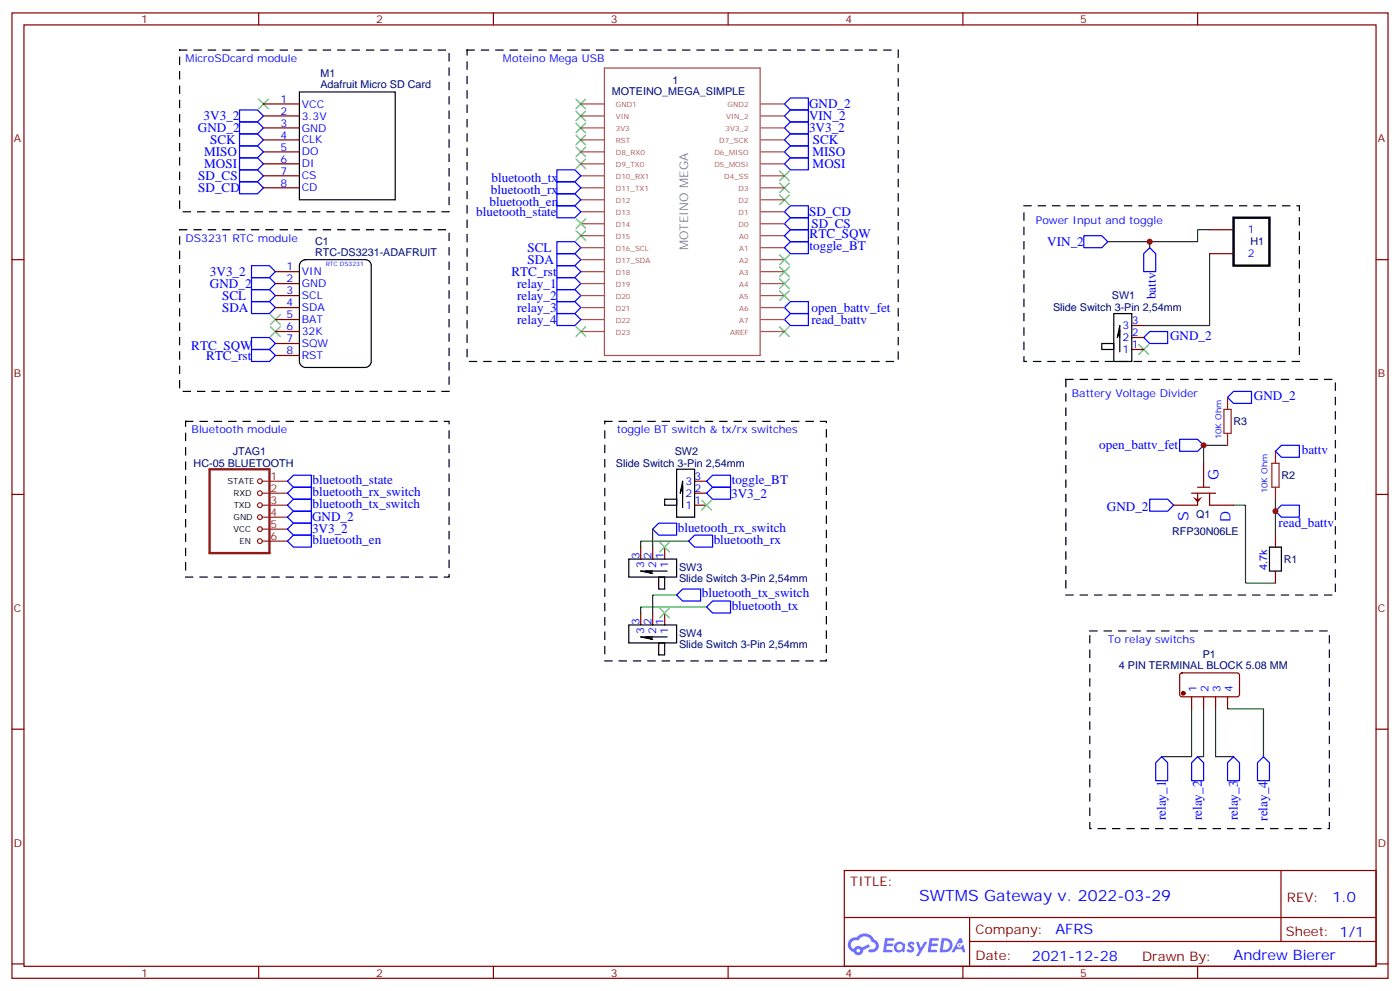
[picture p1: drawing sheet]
<svg xmlns="http://www.w3.org/2000/svg" width="412mm" height="292mm" viewBox="0 0 412 292" stroke-linecap="round" stroke-linejoin="round" font-family="sans-serif">
<g fill="none" stroke="#870000" stroke-width=".35">
<path d="M3.5 3.8h405.4v284.3h-405.4zM7.1 7.3h398.2v277.3h-398.2zM76.2 3.8v3.5M145.3 3.8v3.5M214.5 3.8v3.5M283.6 3.8v3.5M352.8 3.8v3.5M3.5 76.5h3.6M405.3 76.5h3.6M3.5 145.6h3.6M405.3 145.6h3.6M3.5 214.8h3.6"/>
<path d="M405.3 214.8h3.6M248.7 256.4h156.6v28.2h-156.6zM377.3 256.4v20.9M248.7 270.2h156.5M285.6 277.3h119.6M285.6 270.2v14.2M3.5 283.9h3.6M76.2 284.6v3.5M145.3 284.6v3.5M214.5 284.6v3.5M283.6 284.6v3.5M352.8 284.6v3.5"/>
<path d="M405.3 283.9h3.6"/>
</g>
<g fill="#5487ff">
<path d="M267.7 277.6a1.22 1.22 0 0 1 1.7 .2l-.4 .6a.47 .47 0 0 0-.3-.4 .47 .47 0 0 0-.5 .2l.1 .2a1.14 1.14 0 0 1 .8 1.8 1.14 1.14 0 0 1-1.9 0l-.2-.2 .5-.6 .7 .5a.29 .29 0 0 0 .3-.3 .29 .29 0 0 0-.2-.3 1.04 1.04 0 0 1-.6-1.7z"/>
<path d="M260.7 276.3h2.4l.3 .2-.2 .5-1.8 .1-.1 .8h1.5l.3 .4-.3 .4h-1.6l-.2 1.1h1.7l.2 .3-.2 .3-2.6 .1z"/>
<path d="M273.8 276.3h2.4l.3 .2-.1 .5-1.8 .1-.2 .8h1.6l.3 .4-.4 .4h-1.6l-.1 1.1h1.7l.2 .3-.2 .3-2.6 .1z"/>
<path d="M282.6 276.3h.7l.3 1.3-.6 .3a.69 .69 0 0 0-1 .3 .69 .69 0 0 0 .4 .9 .69 .69 0 0 0 .9-.6l.5-.2 .6 2.2h-.8l-.2-.9h-1.8l-.5 .9h-.8z"/>
<path d="M269.8 277.4h.8l.6 1.8 1.1-1.8h.9l-2.6 4.2h-.8l.9-1.5z"/>
<path d="M277.4 276.3l-.6 4.2h1.3a2.11 2.11 0 0 0 2.5-2.1 2.11 2.11 0 0 0-2.5-2.1zM278.1 277.1a1.39 1.39 0 0 1 1.7 1.4 1.39 1.39 0 0 1-1.8 1.3h-.3z"/>
<path d="M263.7 277.9a1.54 1.54 0 0 0-.1 2.2 1.54 1.54 0 0 0 2.2 .1l.6 .3 .3-2.3-.2-.3h-.4a1.49 1.49 0 0 0-2.4 0zM264 278.9a.94 .94 0 0 1 1.8 0 .94 .94 0 0 1-1.8 0z"/>
<path d="M250.4 276.7a2.18 2.18 0 0 0 1.1 3.7 1.44 1.44 0 0 0 1.6 .9 1.44 1.44 0 0 0 1.2-1.4l2-1.1-.5-.7-1.9 1a1.47 1.47 0 0 0-2.4 .4 1.39 1.39 0 0 1-.7-1.9 1.39 1.39 0 0 1 2-.5 2.12 2.12 0 0 1 2.2-1.3 2.12 2.12 0 0 1 1.9 1.7 1.14 1.14 0 0 1 1.1 1.4 1.14 1.14 0 0 1-1.7 .7 .43 .43 0 0 0-.5 .4 .43 .43 0 0 0 .4 .5 1.98 1.98 0 0 0 2.5-1.2 1.98 1.98 0 0 0-1.2-2.6 3.1 3.1 0 0 0-5.3-.6l-.9 .1zM252.3 280a.55 .55 0 0 1 1.1 0 .55 .55 0 0 1-1.1 0z"/>
<circle cx="282.6" cy="278.4" r=".26"/>
</g>
<path d="M137.6 14.7h127v91.8h-127zM301.6 60.6h81.2v45.9h-81.2zM314 111.8h79.3v63.5h-79.3z" fill="none" stroke="#000" stroke-width=".35" stroke-dasharray="2.1 2.1"/>
<g fill="none" stroke="#3c3" stroke-width=".35">
<path d="M169.7 36.3l2.8 2.8M169.7 32.7l2.8 2.9M169.7 29.2l2.8 2.8M169.7 39.8l2.8 2.8M172.5 36.3l-2.8 2.8M172.5 32.7l-2.8 2.9M172.5 29.2l-2.8 2.8M172.5 39.8l-2.8 2.8M169.7 43.3l2.8 2.8M169.7 46.8l2.8 2.9M172.5 43.3l-2.8 2.8M172.5 46.8l-2.8 2.9"/>
<path d="M229.7 50.4l2.8 2.8M229.7 53.9l2.8 2.8M229.7 57.4l2.8 2.9M232.5 50.4l-2.8 2.8M232.5 53.9l-2.8 2.8M232.5 57.4l-2.8 2.9M169.7 68l2.8 2.8M172.5 68l-2.8 2.8M169.7 96.2l2.8 2.9M172.5 96.2l-2.8 2.9M229.7 96.2l2.8 2.9M232.5 96.2l-2.8 2.9"/>
<path d="M335.5 101.5l2.8 2.9M338.3 101.5l-2.8 2.9"/>
</g>
<g fill="none" stroke="#00f" stroke-width=".35">
<path d="M231.1 37.7l1.7-1.8h5.3v3.5h-5.3zM231.1 30.6l1.7-1.7h5.3v3.5h-5.3zM232.8 32.4h5.3v3.5h-5.3l-1.7-1.8zM231.1 48.3l1.7-1.8h5.3v3.5h-5.3zM231.1 44.7l1.7-1.7h5.3v3.5h-5.3zM231.1 41.2l1.7-1.8h5.3v3.6h-5.3zM164 71.2h5.3l1.8 1.8-1.8 1.7h-5.3zM164 74.7h5.3l1.8 1.8-1.8 1.7h-5.3zM231.1 62.4l1.7-1.8h5.3v3.5h-5.3zM231.1 65.9l1.7-1.8h5.3v3.6h-5.3zM319.3 69.4h5.3l1.7 1.8-1.7 1.8h-5.3zM338.7 73l1.7 1.7v5.3h-3.5v-5.3z"/>
<path d="M164 88.8h5.3l1.8 1.8-1.8 1.8h-5.3zM164 85.3h5.3l1.8 1.8-1.8 1.7h-5.3zM164 81.8h5.3l1.8 1.7-1.8 1.8h-5.3zM231.1 90.6l1.7-1.8h5.3v3.6h-5.3zM231.1 94.1l1.7-1.7h5.3v3.5h-5.3zM336.9 99.4l1.8-1.8h5.3v3.6h-5.3zM361.6 117.1l1.8-1.8h5.3v3.5h-5.3zM347.5 129.4h5.3l1.7 1.8-1.7 1.7h-5.3zM375.7 132.9l1.8-1.7h5.3v3.5h-5.3zM338.7 147h5.3l1.7 1.8-1.7 1.8h-5.3zM375.7 150.6l1.8-1.8h5.3v3.5h-5.3z"/>
</g>
<g fill="none" stroke="#a64a4a" stroke-width=".35">
<path d="M171.1 30.6h6.9M171.1 34.1h6.9M171.1 37.7h6.9M178 20h45.9v84.7h-45.9zM224.1 30.6h7M224.1 34.1h7M224.1 37.7h7M171.1 41.2h6.9M171.1 58.8h6.9M171.1 55.3h6.9M171.1 51.8h6.9M171.1 48.3h6.9"/>
<path d="M171.1 44.7h6.9M224.1 41.2h7M224.1 58.8h7M224.1 55.3h7M224.1 51.8h7M224.1 48.3h7M224.1 44.7h7M171.1 62.4h6.9M171.1 76.5h6.9M171.1 73h6.9M171.1 69.4h6.9M171.1 65.9h6.9"/>
<path d="M224.1 62.4h7M224.1 76.5h7M224.1 73h7M224.1 69.4h7M224.1 65.9h7M171.1 94.1h6.9M171.1 80h6.9M171.1 97.6h6.9M171.1 83.5h6.9M171.1 87.1h6.9M171.1 90.6h6.9M224.1 94.1h7"/>
<path d="M224.1 80h7M224.1 97.6h7M224.1 83.5h7M224.1 87.1h7M224.1 90.6h7"/>
</g>
<path d="M356.3 74.7v21.2h-19.4M356.3 67.7h-3.5v3.5h-26.5M361.6 131.2h-7.1v5.3M363.4 148.8h3.5v22.9h8.8" fill="none" stroke="#008700" stroke-width=".35"/>
<path d="M363.4 64.1h10.5v14.1h-10.5z" fill="none" stroke="#000" stroke-width=".71"/>
<path d="M356.3 67.7h7.1M356.3 74.7h7.1M333.4 95.9h3.5M333.4 99.4h3.5M333.4 102.9h3.5M354.5 136.5v7M351 145.3h7.1M352.8 145.3v3.5h-7.1M352.8 143.5h3.5" fill="none" stroke="#870000" stroke-width=".35"/>
<path d="M328.1 92.4h5.3v14.1h-5.3zM329.8 99.4v-2.1l-.7 2.1 .7-3.5v7.7M324.6 101.2h3.5v1.7h-3.5z" fill="none" stroke="#000" stroke-width=".35"/>
<path d="M374.6 136.5h2.2v7h-2.2zM375.7 132.9v3.6M375.7 143.5v3.5" fill="none" stroke="#8c2424" stroke-width=".35"/>
<path d="M351.4 146.3l1.4 .7 1.4-.7-1.4 1.8z" fill="#870000"/>
<g fill="none" stroke="#870000" stroke-width=".35">
<path d="M77.6 30.6h10.6M77.6 34.1h10.6M77.6 37.7h10.6M77.6 41.2h10.6M77.6 44.7h10.6M77.6 48.3h10.6M77.6 51.8h10.6M77.6 55.3h10.6M81.1 80h7.1M81.1 83.5h7.1M81.1 87.1h7.1M81.1 90.6h7.1"/>
<path d="M81.1 94.1h7.1M81.1 97.6h7.1M81.1 101.2h7.1M81.1 104.7h7.1M204.6 148.8h3.5M204.6 141.7h3.5M204.6 145.3h3.5M356.3 145.3v3.5h7.1M375.7 157.6v3.5M188.7 161.1v3.6M192.3 161.1v3.6M195.8 161.1v3.6"/>
<path d="M375.7 168.2v3.5M188.7 180.6v3.5M192.3 180.6v3.5M195.8 180.6v3.5M347.7 198.4l.5-.2h16.5l.4 .7v5.9l-.7 .4h-16.5l-.4-.7v-5.6zM351 205.2v3.6M354.5 205.2v3.6M358.1 205.2v3.6M361.6 205.2v3.6"/>
</g>
<g fill="none" stroke="#8c2424" stroke-width=".35">
<path d="M361.6 117.1v3.5M360.5 120.6h2.2v7h-2.2zM361.6 127.6v3.6M77.6 141.7h7.1M77.6 145.3h7.1M77.6 148.8h7.1M77.6 152.3h7.1M77.6 155.9h7.1M77.6 159.4h7.1"/>
<circle cx="76.6" cy="152.3" r=".71"/>
<circle cx="76.6" cy="145.3" r=".71"/>
<circle cx="76.6" cy="148.8" r=".71"/>
<circle cx="76.6" cy="141.7" r=".71"/>
<circle cx="76.6" cy="155.9" r=".71"/>
<circle cx="76.6" cy="159.4" r=".71"/>
</g>
<path d="M88.2 27.1h28.2v31.7h-28.2zM88.8 77l1.2-.5h17.6a1.76 1.76 0 0 1 1.8 1.7v28.3a1.89 1.89 0 0 1-1.8 1.7h-17.6a1.89 1.89 0 0 1-1.8-1.7v-28.3zM199.3 138.2h5.3v14.1h-5.3zM195.8 147h3.5v1.8h-3.5zM201.1 145.3v-2.1l-.7 2.1 .7-3.6v7.8M185.2 164.7h14.1v5.3h-14.1zM192.3 168.2h-2.2l2.2 .7-3.6-.7h7.8M194 170h1.8v3.5h-1.8zM373.9 161.1h3.6v7.1h-3.6zM185.2 184.1h14.1v5.3h-14.1zM192.3 187.6h-2.2l2.2 .7-3.6-.7h7.8M194 189.4h1.8v3.5h-1.8z" fill="none" stroke="#000" stroke-width=".35"/>
<path d="M338.7 71.2v1.8M192.3 155.9v5.2M202.8 159.4h-14.1v1.7M375.7 147v10.6M199.3 175.3h-7v5.3M208.1 178.8h-19.4v1.8M351 208.8v14.1h-8.8M354.5 208.8v14.1h-1.7M358.1 208.8v14.1h5.3M361.6 208.8h10.6v14.1" fill="none" stroke="#008700" stroke-width=".35"/>
<path d="M52.9 14.7h79.4v47.7h-79.4zM52.9 67.7h79.4v47.6h-79.4zM54.7 124.1h77.6v45.9h-77.6zM178.2 124.1h65.2v70.6h-65.2zM321 185.8h70.6v58.3h-70.6z" fill="none" stroke="#000" stroke-width=".35" stroke-dasharray="2.1 2.1"/>
<g fill="none" stroke="#3c3" stroke-width=".35">
<path d="M76.2 29.2l2.8 2.8M79 29.2l-2.8 2.8M169.7 64.5l2.8 2.8M172.5 64.5l-2.8 2.8M229.7 78.6l2.8 2.8M229.7 75.1l2.8 2.8M232.5 78.6l-2.8 2.8M232.5 75.1l-2.8 2.8M79.7 96.2l2.8 2.9M79.7 92.7l2.8 2.8M82.5 96.2l-2.8 2.9M82.5 92.7l-2.8 2.8"/>
<path d="M229.7 85.7l2.8 2.8M229.7 82.1l2.8 2.8M232.5 85.7l-2.8 2.8M232.5 82.1l-2.8 2.8M194.4 159.7l2.8 2.9M197.2 159.7l-2.8 2.9M206.7 147.4l2.8 2.8M209.5 147.4l-2.8 2.8M194.4 179.1l2.8 2.9M197.2 179.1l-2.8 2.9"/>
</g>
<g fill="none" stroke="#00f" stroke-width=".35">
<path d="M70.6 39.4h5.2l1.8 1.8-1.8 1.8h-5.2zM70.6 35.9h5.2l1.8 1.8-1.8 1.7h-5.2zM70.6 32.4h5.2l1.8 1.7-1.8 1.8h-5.2zM70.6 53.6h5.2l1.8 1.7-1.8 1.8h-5.2zM70.6 50h5.2l1.8 1.8-1.8 1.8h-5.2zM70.6 46.5h5.2l1.8 1.8-1.8 1.7h-5.2zM70.6 43h5.2l1.8 1.7-1.8 1.8h-5.2zM164 53.6h5.3l1.8 1.7-1.8 1.8h-5.3zM164 50h5.3l1.8 1.8-1.8 1.8h-5.3zM164 57.1h5.3l1.8 1.7-1.8 1.8h-5.3zM74.1 78.2h5.3l1.7 1.8-1.7 1.8h-5.3zM164 78.2h5.3l1.8 1.8-1.8 1.8h-5.3z"/>
<path d="M164 60.6h5.3l1.8 1.8-1.8 1.7h-5.3zM231.1 69.4l1.7-1.7h5.3v3.5h-5.3zM231.1 73l1.7-1.8h5.3v3.5h-5.3zM74.1 81.8h5.3l1.7 1.7-1.7 1.8h-5.3zM74.1 85.3h5.3l1.7 1.8-1.7 1.7h-5.3zM74.1 88.8h5.3l1.7 1.8-1.7 1.8h-5.3zM74.1 99.4h5.3l1.7 1.8-1.7 1.7h-5.3zM164 92.4h5.3l1.8 1.7-1.8 1.8h-5.3zM74.1 102.9h5.3l1.7 1.8-1.7 1.8h-5.3zM84.7 141.7l1.7-1.7h5.3v3.5h-5.3zM84.7 148.8l1.7-1.8h5.3v3.6h-5.3zM84.7 159.4l1.7-1.8h5.3v3.5h-5.3z"/>
<path d="M84.7 152.3l1.7-1.7h5.3v3.5h-5.3zM84.7 155.9l1.7-1.8h5.3v3.5h-5.3zM86.4 143.5h5.3v3.5h-5.3l-1.7-1.7zM192.3 155.9l1.7-1.8h5.3v3.5h-5.3zM202.8 159.4l1.8-1.8h5.3v3.5h-5.3zM208.1 145.3l1.8-1.8h5.3v3.5h-5.3zM208.1 141.7l1.8-1.7h5.3v3.5h-5.3zM199.3 175.3l1.8-1.8h5.3v3.5h-5.3zM208.1 178.8l1.8-1.8h5.3v3.6h-5.3zM342.2 222.9l1.8 1.7v5.3h-3.6v-5.3zM352.8 222.9l1.7 1.7v5.3h-3.5v-5.3zM363.4 222.9l1.7 1.7v5.3h-3.5v-5.3z"/>
<path d="M372.2 222.9l1.7 1.7v5.3h-3.5v-5.3z"/>
</g>
<path d="M61.7 138.2h17.7v24.7h-17.7z" fill="none" stroke="#8c2424" stroke-width=".71"/>
<circle cx="348.5" cy="204.2" r=".53" fill="#870000" stroke="#870000" stroke-width=".35"/>
<g fill="#c00">
<circle cx="354.5" cy="131.2" r=".88"/>
<circle cx="375.7" cy="150.6" r=".88"/>
<circle cx="338.7" cy="71.2" r=".88"/>
</g>
<text font-size="4.6" fill="#00f" x="270.8" y="265.4">SWTMS Gateway v. 2022-03-29</text>
<g font-size="4.2" fill="#00f">
<text x="358.9" y="141.5" transform="rotate(-90 358.9 141.5)">G</text>
<text x="350.1" y="153.5" transform="rotate(-90 350.1 153.5)">S</text>
<text x="362.5" y="153.8" transform="rotate(-90 362.5 153.8)">D</text>
<text x="392.5" y="265.7">1.0</text>
<text x="310.9" y="275.2">AFRS</text>
<text x="304" y="283">2021-12-28</text>
<text x="363.4" y="282.9">Andrew Bierer</text>
</g>
<g font-size="3.9" fill="#00f">
<text x="60" y="35.4">3V3_2</text>
<text x="238.3" y="31.9">GND_2</text>
<text x="238.3" y="35.4">VIN_2</text>
<text x="58.3" y="38.9">GND_2</text>
<text x="238.3" y="38.9">3V3_2</text>
<text x="60.1" y="46">MISO</text>
<text x="61.9" y="42.5">SCK</text>
<text x="239.3" y="46">MISO</text>
<text x="239.4" y="42.5">SCK</text>
<text x="58.4" y="53.1">SD_CS</text>
<text x="60.1" y="49.5">MOSI</text>
<text x="144.8" y="53.6">bluetooth_tx</text>
<text x="239.4" y="49.5">MOSI</text>
<text x="58.4" y="56.6">SD_CD</text>
<text x="144.6" y="57.1">bluetooth_rx</text>
<text x="140.3" y="63.6">bluetooth_state</text>
<text x="144.2" y="60.6">bluetooth_en</text>
<text x="238.3" y="63.6">SD_CD</text>
<text x="238.5" y="70.1">RTC_SQW</text>
<text x="239" y="67.2">SD_CS</text>
<text x="155.4" y="74.2">SCL</text>
<text x="155.4" y="77.7">SDA</text>
<text x="238.5" y="73.7">toggle_BT</text>
<text x="308.5" y="72.4">VIN_2</text>
<text x="61.8" y="81.3">3V3_2</text>
<text x="150.6" y="81.3">RTC_rst</text>
<text x="61.8" y="84.8">GND_2</text>
<text x="65.4" y="88.3">SCL</text>
<text x="152.4" y="84.8">relay_1</text>
<text x="152.4" y="88.3">relay_2</text>
<text x="340.4" y="88.1" transform="rotate(-90 340.4 88.1)">battv</text>
<text x="65.4" y="91.9">SDA</text>
<text x="152.4" y="91.8">relay_3</text>
<text x="152.4" y="95.4">relay_4</text>
<text x="239.1" y="91.8">open_battv_fet</text>
<text x="239.1" y="95.4">read_battv</text>
<text x="344.7" y="100.1">GND_2</text>
<text x="56.3" y="103">RTC_SQW</text>
<text x="60.7" y="106">RTC_rst</text>
<text x="369.4" y="117.8">GND_2</text>
<text x="323.8" y="132.4">open_battv_fet</text>
<text x="383.5" y="133.6">battv</text>
<text x="92.1" y="142.4">bluetooth_state</text>
<text x="215.5" y="142.5">toggle_BT</text>
<text x="92.1" y="146">bluetooth_rx_switch</text>
<text x="92.1" y="149.5">bluetooth_tx_switch</text>
<text x="215.4" y="146.5">3V3_2</text>
<text x="91.9" y="153.6">GND_2</text>
<text x="326.1" y="150.6">GND_2</text>
<text x="376.6" y="155.3">read_battv</text>
<text x="91.9" y="157.1">3V3_2</text>
<text x="92.1" y="160.1">bluetooth_en</text>
<text x="199.7" y="156.6">bluetooth_rx_switch</text>
<text x="210.2" y="160.1">bluetooth_rx</text>
<text x="206.7" y="176">bluetooth_tx_switch</text>
<text x="215.5" y="179.5">bluetooth_tx</text>
<text x="343.4" y="241.6" transform="rotate(-90 343.4 241.6)">relay_1</text>
<text x="354" y="241.6" transform="rotate(-90 354 241.6)">relay_2</text>
<text x="364.6" y="241.6" transform="rotate(-90 364.6 241.6)">relay_3</text>
<text x="373.4" y="241.7" transform="rotate(-90 373.4 241.7)">relay_4</text>
</g>
<g font-size="3.9" fill="#800">
<text x="250.5" y="261">TITLE:</text>
<text x="379.1" y="265.7">REV:</text>
<text x="287.4" y="275.2">Company:</text>
<text x="378.7" y="275.8">Sheet: 1/1</text>
<text x="287.4" y="282.9">Date:</text>
<text x="336.4" y="282.9">Drawn By:</text>
</g>
<text font-size="3.5" fill="#838383" x="202.7" y="73.7" transform="rotate(-90 202.7 73.7)">MOTEINO MEGA</text>
<g font-size="3.2" fill="#800">
<text x="41.6" y="6.8">1</text>
<text x="110.8" y="6.8">2</text>
<text x="179.9" y="6.8">3</text>
<text x="249.1" y="6.8">4</text>
<text x="318.2" y="6.8">5</text>
<text x="4.1" y="41.9">A</text>
<text x="405.9" y="41.9">A</text>
<text x="4.1" y="111.1">B</text>
<text x="405.9" y="111.1">B</text>
<text x="4.1" y="180.2">C</text>
<text x="405.9" y="180.2">C</text>
<text x="4.1" y="249.3">D</text>
<text x="405.9" y="249.3">D</text>
<text x="41.6" y="287.6">1</text>
<text x="110.8" y="287.6">2</text>
<text x="179.9" y="287.6">3</text>
<text x="249.1" y="287.6">4</text>
<text x="318.2" y="287.6">5</text>
</g>
<g font-size="3.2" fill="#00f">
<text x="54.7" y="18.3">MicroSDcard module</text>
<text x="148.2" y="18.3">Moteino Mega USB</text>
<text x="82.6" y="30.3">1</text>
<text x="82.6" y="33.8">2</text>
<text x="88.9" y="31.7">VCC</text>
<text x="88.9" y="35.2">3.3V</text>
<text x="82.6" y="37.3">3</text>
<text x="82.6" y="40.9">4</text>
<text x="88.9" y="38.7">GND</text>
<text x="82.6" y="44.4">5</text>
<text x="82.6" y="47.9">6</text>
<text x="88.9" y="42.3">CLK</text>
<text x="88.9" y="45.8">DO</text>
<text x="82.6" y="51.4">7</text>
<text x="88.9" y="49.3">DI</text>
<text x="88.9" y="52.8">CS</text>
<text x="82.6" y="55">8</text>
<text x="88.9" y="56.4">CD</text>
<text x="305.2" y="65.9">Power Input and toggle</text>
<text x="54.7" y="71.2">DS3231 RTC module</text>
<text x="367.6" y="68.7">1</text>
<text x="367.6" y="75.8">2</text>
<text x="84.4" y="79.7">1</text>
<text x="84.4" y="83.2">2</text>
<text x="88.9" y="81.1">VIN</text>
<text x="84.4" y="86.7">3</text>
<text x="88.9" y="84.6">GND</text>
<text x="88.9" y="88.1">SCL</text>
<text x="84.4" y="90.2">4</text>
<text x="84.4" y="93.8">5</text>
<text x="88.9" y="91.7">SDA</text>
<text x="88.9" y="95.2">BAT</text>
<text x="333.4" y="95.5">3</text>
<text x="84.4" y="97.3">6</text>
<text x="84.4" y="100.8">7</text>
<text x="88.9" y="98.7">32K</text>
<text x="330.7" y="96.9">3</text>
<text x="330.7" y="100.5">2</text>
<text x="333.4" y="99.1">2</text>
<text x="84.4" y="104.4">8</text>
<text x="88.9" y="102.2">SQW</text>
<text x="88.9" y="105.8">RST</text>
<text x="330.7" y="104">1</text>
<text x="333.4" y="102.6">1</text>
<text x="315.7" y="117.1">Battery Voltage Divider</text>
<text x="56.4" y="127.6">Bluetooth module</text>
<text x="181.7" y="127.6">toggle BT switch &amp; tx/rx switches</text>
<text x="201.9" y="142.8">3</text>
<text x="204.6" y="141.4">3</text>
<text x="201.9" y="146.3">2</text>
<text x="201.9" y="149.9">1</text>
<text x="204.6" y="144.9">2</text>
<text x="204.6" y="148.4">1</text>
<text x="188.4" y="164.7" transform="rotate(-90 188.4 164.7)">3</text>
<text x="189.8" y="167.4" transform="rotate(-90 189.8 167.4)">3</text>
<text x="191.9" y="164.7" transform="rotate(-90 191.9 164.7)">2</text>
<text x="193.3" y="167.4" transform="rotate(-90 193.3 167.4)">2</text>
<text x="195.4" y="164.7" transform="rotate(-90 195.4 164.7)">1</text>
<text x="196.8" y="167.4" transform="rotate(-90 196.8 167.4)">1</text>
<text x="373.2" y="167.9" transform="rotate(-90 373.2 167.9)">4.7k</text>
<text x="188.4" y="184.1" transform="rotate(-90 188.4 184.1)">3</text>
<text x="191.9" y="184.1" transform="rotate(-90 191.9 184.1)">2</text>
<text x="195.4" y="184.1" transform="rotate(-90 195.4 184.1)">1</text>
<text x="189.8" y="186.8" transform="rotate(-90 189.8 186.8)">3</text>
<text x="193.3" y="186.8" transform="rotate(-90 193.3 186.8)">2</text>
<text x="196.8" y="186.8" transform="rotate(-90 196.8 186.8)">1</text>
<text x="326.3" y="189.4">To relay switchs</text>
<text x="352.4" y="203.9" transform="rotate(-90 352.4 203.9)">1</text>
<text x="356" y="203.9" transform="rotate(-90 356 203.9)">2</text>
<text x="359.5" y="203.9" transform="rotate(-90 359.5 203.9)">3</text>
<text x="363" y="203.9" transform="rotate(-90 363 203.9)">4</text>
</g>
<g font-size="3.2" fill="#000080">
<text x="94.4" y="22.7">M1</text>
<text x="94.4" y="25.9">Adafruit Micro SD Card</text>
<text x="180.3" y="28">MOTEINO_MEGA_SIMPLE</text>
<text x="198.1" y="24.7">1</text>
<text x="92.8" y="75.4">RTC-DS3231-ADAFRUIT</text>
<text x="92.8" y="72.2">C1</text>
<text x="368.3" y="72.2">H1</text>
<text x="327.5" y="88.1">SW1</text>
<text x="310.2" y="91.7">Slide Switch 3-Pin 2,54mm</text>
<text x="363.4" y="125.3">R3</text>
<text x="57" y="137.5">HC-05 BLUETOOTH</text>
<text x="68.6" y="134">JTAG1</text>
<text x="181.4" y="137.6">Slide Switch 3-Pin 2,54mm</text>
<text x="198.8" y="134">SW2</text>
<text x="377.5" y="141.2">R2</text>
<text x="352.3" y="152.5">Q1</text>
<text x="345.3" y="157.4">RFP30N06LE</text>
<text x="378.2" y="165.8">R1</text>
<text x="200" y="171.3">Slide Switch 3-Pin 2,54mm</text>
<text x="200" y="168.1">SW3</text>
<text x="200" y="190.7">Slide Switch 3-Pin 2,54mm</text>
<text x="200" y="187.5">SW4</text>
<text x="329.6" y="197.1">4 PIN TERMINAL BLOCK 5.08 MM</text>
<text x="354.3" y="193.9">P1</text>
</g>
<g font-size="3.2" fill="#8d2323">
<text x="79.7" y="141.4">1</text>
<text x="79.7" y="144.9">2</text>
<text x="79.7" y="148.4">3</text>
<text x="79.7" y="152">4</text>
<text x="79.7" y="155.5">5</text>
<text x="79.7" y="159">6</text>
</g>
<g font-size="2.5" fill="#00f">
<text x="359.8" y="129.4" transform="rotate(-90 359.8 129.4)">10K Ohm</text>
<text x="373.4" y="145.3" transform="rotate(-90 373.4 145.3)">10K Ohm</text>
</g>
<g font-size="2.5">
<text x="67" y="142.6">STATE</text>
<text x="68.8" y="146.1">RXD</text>
<text x="68.8" y="149.6">TXD</text>
<text x="68.8" y="153.2">GND</text>
<text x="68.8" y="156.7">VCC</text>
<text x="70.6" y="160.2">EN</text>
</g>
<g font-size="2.1" fill="#a54b4b">
<text x="181.4" y="31.7">GND1</text>
<text x="181.4" y="35.2">VIN</text>
<text x="213.9" y="35.2">VIN_2</text>
<text x="214.3" y="31.7">GND2</text>
<text x="181.4" y="38.7">3V3</text>
<text x="213.7" y="38.7">3V3_2</text>
<text x="181.4" y="42.2">RST</text>
<text x="181.4" y="45.8">D8_RX0</text>
<text x="210.4" y="45.8">D6_MISO</text>
<text x="211.8" y="42.2">D7_SCK</text>
<text x="181.4" y="52.8">D10_RX1</text>
<text x="181.4" y="49.3">D9_TX0</text>
<text x="210.4" y="49.3">D5_MOSI</text>
<text x="213.3" y="52.8">D4_SS</text>
<text x="181.4" y="56.4">D11_TX1</text>
<text x="181.4" y="59.9">D12</text>
<text x="217.6" y="59.9">D2</text>
<text x="217.6" y="56.4">D3</text>
<text x="181.4" y="63.4">D13</text>
<text x="217.6" y="63.4">D1</text>
<text x="181.4" y="66.9">D14</text>
<text x="181.4" y="70.5">D15</text>
<text x="217.6" y="66.9">D0</text>
<text x="217.8" y="70.5">A0</text>
<text x="181.4" y="74">D16_SCL</text>
<text x="181.4" y="77.5">D17_SDA</text>
<text x="217.8" y="77.5">A2</text>
<text x="217.8" y="74">A1</text>
<text x="181.4" y="81.1">D18</text>
<text x="217.8" y="81.1">A3</text>
<text x="181.4" y="84.6">D19</text>
<text x="181.4" y="88.1">D20</text>
<text x="217.8" y="84.6">A4</text>
<text x="217.8" y="88.1">A5</text>
<text x="181.4" y="91.6">D21</text>
<text x="181.4" y="95.2">D22</text>
<text x="217.8" y="95.2">A7</text>
<text x="217.8" y="91.6">A6</text>
<text x="181.4" y="98.7">D23</text>
<text x="215.1" y="98.7">AREF</text>
</g>
<text font-size="1.8" fill="#00f" x="96" y="78.2">RTC DS3231</text>
</svg>
